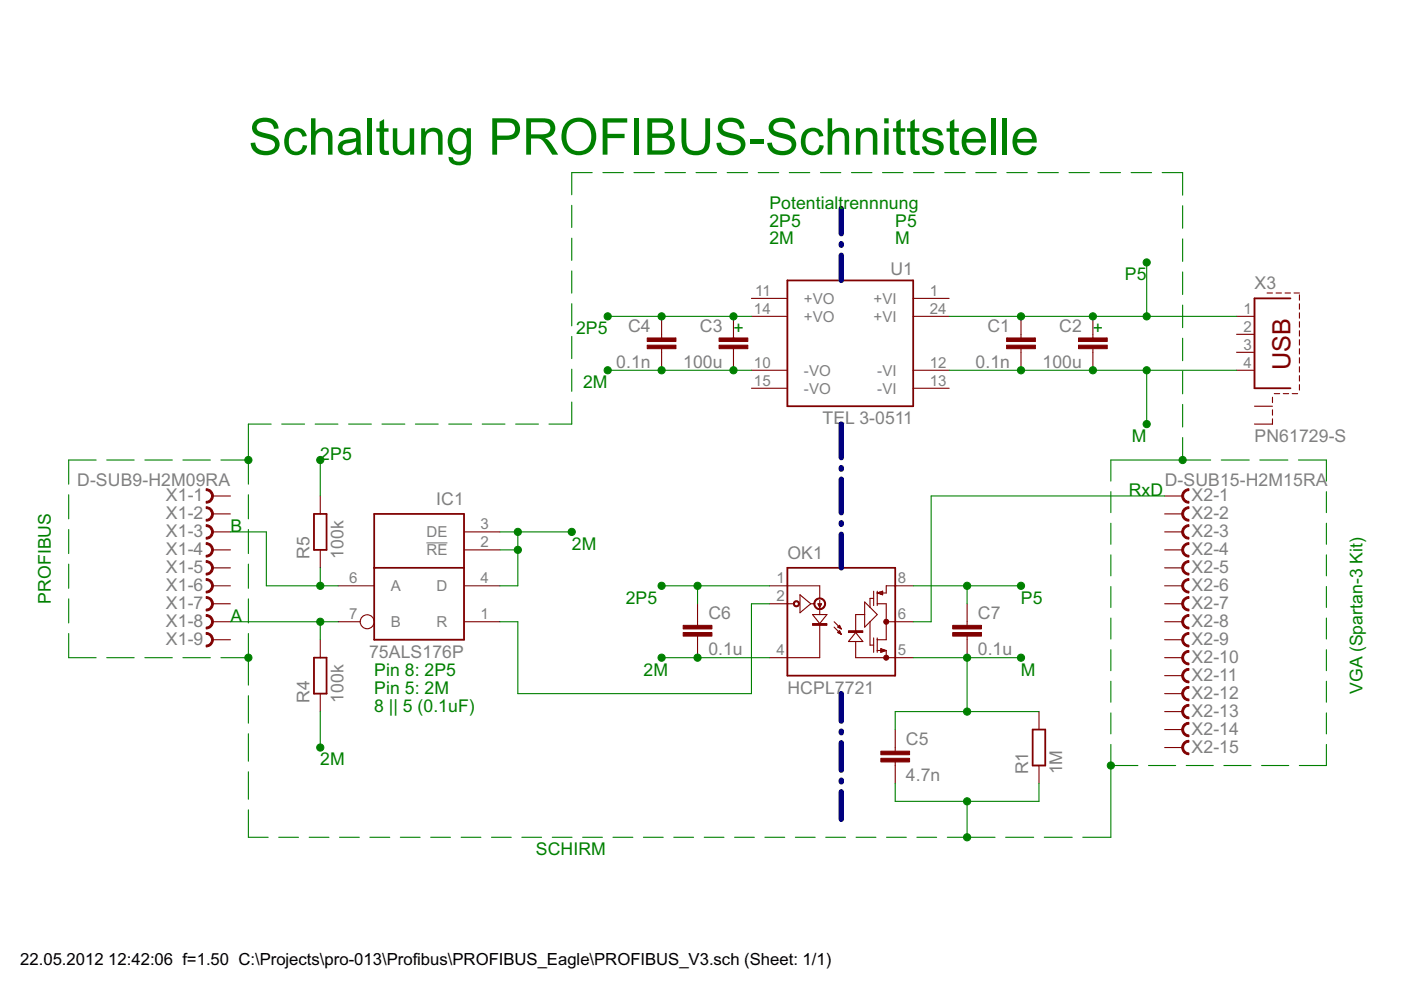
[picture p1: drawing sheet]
<svg xmlns="http://www.w3.org/2000/svg" width="297mm" height="210mm" viewBox="0 0 297 210" stroke-linecap="round" stroke-linejoin="round" font-family="sans-serif">
<path d="M90.4 115.1h4.5z" fill="#808080" stroke="#808080" stroke-width=".23"/>
<g fill="#800000" stroke="#800000" stroke-width=".23">
<path d="M45 105.2h3.9z"/>
<path d="M45 109h3.9z"/>
<path d="M45 112.8h3.9z"/>
<path d="M45 116.6h3.9z"/>
<path d="M45 120.4h3.9z"/>
<path d="M45 124.2h3.9z"/>
<path d="M45 128h3.9z"/>
<path d="M45 131.8h3.9z"/>
<path d="M45 135.6h3.9z"/>
<path d="M98.4 131.8h7.6z"/>
<path d="M98.4 124.2h7.6z"/>
<path d="M71.7 124.2h7.6z"/>
<path d="M71.7 131.8h4.6z"/>
<path d="M98.4 112.8h7.6z"/>
<path d="M98.4 116.6h7.6z"/>
<path d="M163.1 124.2h3.8z"/>
<path d="M163.1 128h3.8z"/>
<path d="M163.1 139.4h3.8z"/>
<path d="M189.8 124.2h3.8z"/>
<path d="M189.8 131.8h3.8z"/>
<path d="M189.8 139.4h3.8z"/>
<path d="M173.8 124.2v2.7z"/>
<path d="M173.8 129.2v1.1z"/>
<path d="M172.3 130.3h1.5z"/>
<path d="M172.3 130.3l1.5 1.9z"/>
<path d="M175.3 130.3l-1.5 1.9z"/>
<path d="M173.8 130.3h1.5z"/>
<path d="M173.8 132.2v7.2z"/>
<path d="M169.6 126.1v3.8z"/>
<path d="M169.6 129.9l2.3-1.9z"/>
<path d="M169.6 126.1l2.3 1.9z"/>
<path d="M173.8 127.3v1.5z"/>
<path d="M173.4 128l.4 .8z"/>
<path d="M173.4 128h.8z"/>
<path d="M174.2 128l-.4 .8z"/>
<path d="M173.7 128.5h.2z"/>
<path d="M173.6 128.3h.4z"/>
<path d="M173.5 128.1h.6z"/>
<path d="M171.9 128h.8z"/>
<path d="M181.4 136v3.4z"/>
<path d="M179.9 136h1.5z"/>
<path d="M181.4 134.1l-1.5 1.9z"/>
<path d="M181.4 134.1l1.5 1.9z"/>
<path d="M181.4 136h1.5z"/>
<path d="M181.4 130.3v3.8z"/>
<path d="M181.4 130.3h1.9z"/>
<path d="M183.3 130.3v2.7z"/>
<path d="M183.3 133l1.2-1.2z"/>
<path d="M184.5 131.8l1.5-1.5z"/>
<path d="M184.5 128.8l1.5 1.5z"/>
<path d="M183.3 127.6l1.2 1.2z"/>
<path d="M183.3 127.6v2.7z"/>
<path d="M184.5 131.8v5z"/>
<path d="M184.5 136.8h.7z"/>
<path d="M185.2 135.3v3z"/>
<path d="M186 135.3v.3z"/>
<path d="M186 135.6v2.3z"/>
<path d="M186 137.9v.4z"/>
<path d="M184.5 126.9v1.9z"/>
<path d="M184.5 126.9h.7z"/>
<path d="M185.2 125.3v3.1z"/>
<path d="M186 125.3v.4z"/>
<path d="M186 125.7v2.3z"/>
<path d="M186 128v.4z"/>
<path d="M186 137.9h1.9z"/>
<path d="M187.9 137.9v1.5z"/>
<path d="M181.4 139.4h6.5z"/>
<path d="M186 125.7h1.9z"/>
<path d="M187.9 124.2v1.5z"/>
<path d="M186 128h1.9z"/>
<path d="M187.9 128v3.8z"/>
<path d="M187.9 131.8v3.8z"/>
<path d="M186 135.6h1.9z"/>
<path d="M187.9 131.8h1.9z"/>
<path d="M186.8 137.5v.8z"/>
<path d="M186.8 138.3l1.1-.4z"/>
<path d="M186.8 137.5l1.1 .4z"/>
<path d="M186.8 138.2h.4z"/>
<path d="M186.8 138h.9z"/>
<path d="M186.8 137.8h.7z"/>
<path d="M186 125.7l1.1-.4z"/>
<path d="M187.1 125.3v.8z"/>
<path d="M186 125.7l1.1 .4z"/>
<path d="M186.7 126h.4z"/>
<path d="M186.1 125.8h1z"/>
<path d="M186.5 125.6h.6z"/>
<path d="M176.8 133l1.6 1.5z"/>
<path d="M178 133.7l.4 .8z"/>
<path d="M178 133.7l-.4 .4z"/>
<path d="M177.6 134.1l.8 .4z"/>
<path d="M177.8 134.2h.4z"/>
<path d="M177.7 134h.4z"/>
<path d="M177.9 133.8h.1z"/>
<path d="M176.8 131.8l1.6 1.5z"/>
<path d="M178 132.6l.4 .7z"/>
<path d="M178 132.6l-.4 .4z"/>
<path d="M177.6 133l.8 .3z"/>
<path d="M178.2 133.2h.1z"/>
<path d="M177.8 133.1h.4z"/>
<path d="M177.7 132.8h.4z"/>
<path d="M166.9 124.2h6.9z"/>
<path d="M166.9 128h1.6z"/>
<path d="M166.9 139.4h6.9z"/>
<path d="M187.9 139.4h1.9z"/>
<path d="M187.9 124.2h1.9z"/>
<path d="M246.9 105.2h3.8z"/>
<path d="M246.9 109h3.8z"/>
<path d="M246.9 112.8h3.8z"/>
<path d="M246.9 116.6h3.8z"/>
<path d="M246.9 120.4h3.8z"/>
<path d="M246.9 124.2h3.8z"/>
<path d="M246.9 128h3.8z"/>
<path d="M246.9 131.8h3.8z"/>
<path d="M246.9 135.6h3.8z"/>
<path d="M246.9 139.4h3.8z"/>
<path d="M246.9 143.3h3.8z"/>
<path d="M246.9 147.1h3.8z"/>
<path d="M246.9 150.9h3.8z"/>
<path d="M246.9 154.7h3.8z"/>
<path d="M246.9 158.5h3.8z"/>
<path d="M193.6 63.3h7.6z"/>
<path d="M193.6 67.1h7.6z"/>
<path d="M193.6 82.3h7.6z"/>
<path d="M193.6 78.5h7.6z"/>
<path d="M159.3 63.3h7.6z"/>
<path d="M159.3 67.1h7.6z"/>
<path d="M159.3 78.5h7.6z"/>
<path d="M159.3 82.3h7.6z"/>
<path d="M262.2 67.1h3.8z"/>
<path d="M262.2 70.9h3.8z"/>
<path d="M262.2 74.7h3.8z"/>
<path d="M262.2 78.5h3.8z"/>
<path d="M266 86.1h3.8z"/>
<path d="M266 89.9h3.8z"/>
<path d="M269.8 88.8v1.1z"/>
<path d="M269.8 86.9v1.1z"/>
<path d="M275.5 81.6v1.1z"/>
<path d="M275.5 79.7v1.1z"/>
<path d="M275.5 77.7v1.2z"/>
<path d="M275.5 75.8v1.2z"/>
<path d="M275.5 73.9v1.2z"/>
<path d="M275.5 72v1.2z"/>
<path d="M275.5 70.1v1.2z"/>
<path d="M275.5 68.2v1.2z"/>
<path d="M275.5 66.3v1.2z"/>
<path d="M275.5 64.4v1.2z"/>
<path d="M275.5 62.5v1.1z"/>
<path d="M274.4 62.1h1.1z"/>
<path d="M272.5 62.1h1.1z"/>
<path d="M270.6 62.1h1.1z"/>
<path d="M268.6 62.1h1.2z"/>
<path d="M269.8 84.2v1.2z"/>
<path d="M270.2 83.5h1.1z"/>
<path d="M272.1 83.5h1.1z"/>
<path d="M274 83.5h1.1z"/>
<path d="M216.5 67.1v3.8z"/>
<path d="M216.5 74.7v3.8z"/>
<path d="M216.5 73.9v.8z"/>
<path d="M216.5 70.9v.7z"/>
<path d="M231.7 67.1v3.8z"/>
<path d="M231.7 74.7v3.8z"/>
<path d="M231.7 73.9v.8z"/>
<path d="M231.7 70.9v.7z"/>
<path d="M155.5 67.1v3.8z"/>
<path d="M155.5 74.7v3.8z"/>
<path d="M155.5 73.9v.8z"/>
<path d="M155.5 70.9v.7z"/>
<path d="M140.3 67.1v3.8z"/>
<path d="M140.3 74.7v3.8z"/>
<path d="M140.3 73.9v.8z"/>
<path d="M140.3 70.9v.7z"/>
<path d="M189.8 154.7v3.8z"/>
<path d="M189.8 162.3v3.8z"/>
<path d="M189.8 161.5v.8z"/>
<path d="M189.8 158.5v.8z"/>
<path d="M220.3 150.9v3.8z"/>
<path d="M220.3 162.3v3.8z"/>
<path d="M67.9 135.6v3.8z"/>
<path d="M67.9 147.1v3.8z"/>
<path d="M67.9 105.2v3.8z"/>
<path d="M67.9 116.6v3.8z"/>
<path d="M147.9 128v3.8z"/>
<path d="M147.9 135.6v3.8z"/>
<path d="M147.9 134.9v.7z"/>
<path d="M147.9 131.8v.8z"/>
<path d="M205 128v3.8z"/>
<path d="M205 135.6v3.8z"/>
<path d="M205 134.9v.7z"/>
<path d="M205 131.8v.8z"/>
</g>
<g fill="#800000" stroke="#800000" stroke-width=".21">
<path d="M43.7 103.6a1.52 1.52 0 0 1 1.5 1.6 1.52 1.52 0 0 1-1.5 1.5v-.4a1.14 1.14 0 0 0 1.2-1.1 1.14 1.14 0 0 0-1.2-1.2z" fill-rule="evenodd"/>
<path d="M43.7 107.4a1.52 1.52 0 0 1 1.5 1.6 1.52 1.52 0 0 1-1.5 1.5v-.4a1.14 1.14 0 0 0 1.2-1.1 1.14 1.14 0 0 0-1.2-1.2z" fill-rule="evenodd"/>
<path d="M43.7 111.3a1.52 1.52 0 0 1 1.5 1.5 1.52 1.52 0 0 1-1.5 1.5v-.4a1.14 1.14 0 0 0 1.2-1.1 1.14 1.14 0 0 0-1.2-1.2z" fill-rule="evenodd"/>
<path d="M43.7 115.1a1.52 1.52 0 0 1 1.5 1.5 1.52 1.52 0 0 1-1.5 1.5v-.4a1.14 1.14 0 0 0 1.2-1.1 1.14 1.14 0 0 0-1.2-1.2z" fill-rule="evenodd"/>
<path d="M43.7 118.9a1.52 1.52 0 0 1 1.5 1.5 1.52 1.52 0 0 1-1.5 1.5v-.4a1.14 1.14 0 0 0 1.2-1.1 1.14 1.14 0 0 0-1.2-1.1z" fill-rule="evenodd"/>
<path d="M43.7 122.7a1.52 1.52 0 0 1 1.5 1.5 1.52 1.52 0 0 1-1.5 1.5v-.4a1.14 1.14 0 0 0 1.2-1.1 1.14 1.14 0 0 0-1.2-1.1z" fill-rule="evenodd"/>
<path d="M43.7 126.5a1.52 1.52 0 0 1 1.5 1.5 1.52 1.52 0 0 1-1.5 1.5v-.3a1.14 1.14 0 0 0 1.2-1.2 1.14 1.14 0 0 0-1.2-1.1z" fill-rule="evenodd"/>
<path d="M43.7 130.3a1.52 1.52 0 0 1 1.5 1.5 1.52 1.52 0 0 1-1.5 1.5v-.3a1.14 1.14 0 0 0 1.2-1.2 1.14 1.14 0 0 0-1.2-1.1z" fill-rule="evenodd"/>
<path d="M43.7 134.1a1.52 1.52 0 0 1 1.5 1.5 1.52 1.52 0 0 1-1.5 1.6v-.4a1.14 1.14 0 0 0 1.2-1.2 1.14 1.14 0 0 0-1.2-1.1z" fill-rule="evenodd"/>
<path d="M172.9 127.1a1.25 1.25 0 0 1 2 .3 1.25 1.25 0 0 1-.8 1.8 1.25 1.25 0 0 1-1.5-1.2h.2a1.03 1.03 0 0 1 1.4-.9 1.03 1.03 0 0 1 .3 1.7 1.03 1.03 0 0 1-1.7-.5v-.3h-.2z" fill-rule="evenodd"/>
<path d="M168.4 127.6a.66 .66 0 0 1 1 .1 .66 .66 0 0 1-.4 1 .66 .66 0 0 1-.8-.7h.2a.43 .43 0 0 1 .6-.4 .43 .43 0 0 1 .2 .7 .43 .43 0 0 1-.7-.1l-.1-.2h-.2z" fill-rule="evenodd"/>
<path d="M251 104.1l.9-.5h.2v.4a1.14 1.14 0 0 0-1.2 1.2 1.14 1.14 0 0 0 1.2 1.1v.4a1.52 1.52 0 0 1-1.4-1 1.52 1.52 0 0 1 .3-1.6z" fill-rule="evenodd"/>
<path d="M251 107.9l.9-.5h.2v.4a1.14 1.14 0 0 0-1.2 1.2 1.14 1.14 0 0 0 1.2 1.1v.4a1.52 1.52 0 0 1-1.4-.9 1.52 1.52 0 0 1 .3-1.7z" fill-rule="evenodd"/>
<path d="M251 111.7l.9-.4h.2v.3a1.14 1.14 0 0 0-1.2 1.2 1.14 1.14 0 0 0 1.2 1.1v.4a1.52 1.52 0 0 1-1.4-.9 1.52 1.52 0 0 1 .3-1.7z" fill-rule="evenodd"/>
<path d="M251 115.5l.9-.4h.2v.3a1.14 1.14 0 0 0-1.2 1.2 1.14 1.14 0 0 0 1.2 1.1v.4a1.52 1.52 0 0 1-1.4-.9 1.52 1.52 0 0 1 .3-1.7z" fill-rule="evenodd"/>
<path d="M251 119.3l.9-.4h.2v.4a1.14 1.14 0 0 0-1.2 1.1 1.14 1.14 0 0 0 1.2 1.1v.4a1.52 1.52 0 0 1-1.4-.9 1.52 1.52 0 0 1 .3-1.7z" fill-rule="evenodd"/>
<path d="M251 123.1l.9-.4h.2v.4a1.14 1.14 0 0 0-1.2 1.1 1.14 1.14 0 0 0 1.2 1.1v.4a1.52 1.52 0 0 1-1.4-.9 1.52 1.52 0 0 1 .3-1.7z" fill-rule="evenodd"/>
<path d="M251 126.9l.9-.4h.2v.4a1.14 1.14 0 0 0-1.2 1.1 1.14 1.14 0 0 0 1.2 1.2v.3a1.52 1.52 0 0 1-1.4-.9 1.52 1.52 0 0 1 .3-1.7z" fill-rule="evenodd"/>
<path d="M251 130.7l.9-.4h.2v.4a1.14 1.14 0 0 0-1.2 1.1 1.14 1.14 0 0 0 1.2 1.2v.3a1.53 1.53 0 0 1-1.4-.9 1.53 1.53 0 0 1 .3-1.7z" fill-rule="evenodd"/>
<path d="M251 134.6l.9-.5h.2v.4a1.14 1.14 0 0 0-1.2 1.1 1.14 1.14 0 0 0 1.2 1.2v.4a1.53 1.53 0 0 1-1.4-1 1.53 1.53 0 0 1 .3-1.6z" fill-rule="evenodd"/>
<path d="M251 138.4l.9-.5h.2v.4a1.14 1.14 0 0 0-1.2 1.1 1.14 1.14 0 0 0 1.2 1.2v.4a1.53 1.53 0 0 1-1.4-1 1.53 1.53 0 0 1 .3-1.6z" fill-rule="evenodd"/>
<path d="M251 142.2l.9-.5h.2v.4a1.14 1.14 0 0 0-1.2 1.2 1.14 1.14 0 0 0 1.2 1.1v.4a1.53 1.53 0 0 1-1.4-1 1.53 1.53 0 0 1 .3-1.6z" fill-rule="evenodd"/>
<path d="M251 146l.9-.5h.2v.4a1.14 1.14 0 0 0-1.2 1.2 1.14 1.14 0 0 0 1.2 1.1v.4a1.53 1.53 0 0 1-1.4-1 1.53 1.53 0 0 1 .3-1.6z" fill-rule="evenodd"/>
<path d="M251 149.8l.9-.4h.2v.3a1.14 1.14 0 0 0-1.2 1.2 1.14 1.14 0 0 0 1.2 1.1v.4a1.54 1.54 0 0 1-1.4-1 1.54 1.54 0 0 1 .3-1.6z" fill-rule="evenodd"/>
<path d="M251 153.6l.9-.4h.2v.3a1.14 1.14 0 0 0-1.2 1.2 1.14 1.14 0 0 0 1.2 1.1v.4a1.54 1.54 0 0 1-1.4-.9 1.54 1.54 0 0 1 .3-1.7z" fill-rule="evenodd"/>
<path d="M251 157.4l.9-.4h.2v.4a1.14 1.14 0 0 0-1.2 1.1 1.14 1.14 0 0 0 1.2 1.1v.4a1.54 1.54 0 0 1-1.4-.9 1.54 1.54 0 0 1 .3-1.7z" fill-rule="evenodd"/>
<circle cx="187.9" cy="131.8" r=".53"/>
<circle cx="187.9" cy="139.4" r=".53"/>
</g>
<circle cx="77.9" cy="131.8" r="1.48" fill="none" stroke="#800000" stroke-width=".23"/>
<g fill="#800000" stroke="#800000" stroke-width=".38">
<path d="M98.4 109v11.4z"/>
<path d="M98.4 120.4v15.2z"/>
<path d="M79.3 135.6h19.1z"/>
<path d="M79.3 120.4v15.2z"/>
<path d="M79.3 109v11.4z"/>
<path d="M79.3 109h19.1z"/>
<path d="M79.3 120.4h19.1z"/>
<path d="M166.9 120.4h22.9z"/>
<path d="M189.8 120.4v3.8z"/>
<path d="M189.8 124.2v7.6z"/>
<path d="M189.8 131.8v7.6z"/>
<path d="M189.8 139.4v3.9z"/>
<path d="M166.9 143.3h22.9z"/>
<path d="M166.9 139.4v3.9z"/>
<path d="M166.9 128v11.4z"/>
<path d="M166.9 124.2v3.8z"/>
<path d="M166.9 120.4v3.8z"/>
<path d="M166.9 59.5h26.7z"/>
<path d="M166.9 59.5v26.6z"/>
<path d="M166.9 86.1h26.7z"/>
<path d="M193.6 59.5v26.6z"/>
<path d="M266 63.3v19z"/>
<path d="M266 82.3h7.6z"/>
<path d="M266 63.3h7.6z"/>
<path d="M221.6 154.7v7.6z"/>
<path d="M218.9 154.7v7.6z"/>
<path d="M218.9 154.7h2.7z"/>
<path d="M218.9 162.3h2.7z"/>
<path d="M69.2 139.4v7.7z"/>
<path d="M66.6 139.4v7.7z"/>
<path d="M66.6 139.4h2.6z"/>
<path d="M66.6 147.1h2.6z"/>
<path d="M69.2 109v7.6z"/>
<path d="M66.6 109v7.6z"/>
<path d="M66.6 109h2.6z"/>
<path d="M66.6 116.6h2.6z"/>
</g>
<g fill="#800000" stroke="#800000" stroke-width=".21">
<path d="M172.3 132.2h3v.4h-3z"/>
<path d="M179.9 133.7h3v.4h-3z"/>
<path d="M213.4 71.6h6.1v.8h-6.1z"/>
<path d="M213.4 73.2h6.1v.7h-6.1z"/>
<path d="M228.7 71.6h6.1v.8h-6.1z"/>
<path d="M228.7 73.2h6.1v.7h-6.1z"/>
<path d="M152.5 71.6h6.1v.8h-6.1z"/>
<path d="M152.5 73.2h6.1v.7h-6.1z"/>
<path d="M137.2 71.6h6.1v.8h-6.1z"/>
<path d="M137.2 73.2h6.1v.7h-6.1z"/>
<path d="M186.8 159.3h6v.7h-6z"/>
<path d="M186.8 160.8h6v.7h-6z"/>
<path d="M144.8 132.6h6.1v.7h-6.1z"/>
<path d="M144.8 134.1h6.1v.8h-6.1z"/>
<path d="M202 132.6h6.1v.7h-6.1z"/>
<path d="M202 134.1h6.1v.8h-6.1z"/>
</g>
<g fill="#000080" stroke="#000080" stroke-width="1.1">
<path d="M178.4 44.2v5.4z"/>
<path d="M178.4 51.7v.3z"/>
<path d="M178.4 54.1v5.4z"/>
<path d="M178.4 89.9v7.1z"/>
<path d="M178.4 99.1v.4z"/>
<path d="M178.4 101.6v7.1z"/>
<path d="M178.4 110.8v.4z"/>
<path d="M178.4 113.3v7.1z"/>
<path d="M178.4 147.1v5.8z"/>
<path d="M178.4 155v.4z"/>
<path d="M178.4 157.5v5.8z"/>
<path d="M178.4 165.4v.4z"/>
<path d="M178.4 167.9v5.8z"/>
</g>
<g fill="#008000" stroke="#008000" stroke-width=".23">
<path d="M48.9 131.8h19z"/>
<path d="M67.9 131.8h3.8z"/>
<path d="M67.9 131.8v3.8z"/>
<path d="M48.9 112.8h7.6z"/>
<path d="M56.5 112.8v11.4z"/>
<path d="M56.5 124.2h11.4z"/>
<path d="M67.9 124.2h3.8z"/>
<path d="M67.9 120.4v3.8z"/>
<path d="M193.6 131.8h3.8z"/>
<path d="M197.4 105.2v26.6z"/>
<path d="M197.4 105.2h49.5z"/>
<path d="M155.5 78.5h3.8z"/>
<path d="M140.3 78.5h15.2z"/>
<path d="M128.8 78.5h11.5z"/>
<path d="M155.5 67.1h3.8z"/>
<path d="M140.3 67.1h15.2z"/>
<path d="M128.8 67.1h11.5z"/>
<path d="M201.2 67.1h15.3z"/>
<path d="M216.5 67.1h15.2z"/>
<path d="M231.7 67.1h11.4z"/>
<path d="M243.1 67.1h19.1z"/>
<path d="M243.1 55.6v11.5z"/>
<path d="M201.2 78.5h15.3z"/>
<path d="M216.5 78.5h15.2z"/>
<path d="M231.7 78.5h11.4z"/>
<path d="M243.1 78.5h19.1z"/>
<path d="M243.1 78.5v11.4z"/>
<path d="M147.9 139.4h15.2z"/>
<path d="M140.3 139.4h7.6z"/>
<path d="M193.6 124.2h11.4z"/>
<path d="M205 124.2h11.5z"/>
<path d="M205 124.2v3.8z"/>
<path d="M159.3 128h3.8z"/>
<path d="M159.3 128v19.1z"/>
<path d="M109.8 147.1h49.5z"/>
<path d="M109.8 131.8v15.3z"/>
<path d="M106 131.8h3.8z"/>
<path d="M189.8 150.9v3.8z"/>
<path d="M189.8 150.9h15.2z"/>
<path d="M205 150.9h15.3z"/>
<path d="M193.6 139.4h11.4z"/>
<path d="M205 139.4h11.5z"/>
<path d="M205 139.4v11.5z"/>
<path d="M67.9 97.5v7.7z"/>
<path d="M67.9 150.9v7.6z"/>
<path d="M106 124.2h3.8z"/>
<path d="M109.8 116.6v7.6z"/>
<path d="M106 116.6h3.8z"/>
<path d="M109.8 112.8v3.8z"/>
<path d="M106 112.8h3.8z"/>
<path d="M109.8 112.8h11.4z"/>
<path d="M235.5 162.3h5.8z"/>
<path d="M243.5 162.3h5.8z"/>
<path d="M251.5 162.3h5.7z"/>
<path d="M259.5 162.3h5.7z"/>
<path d="M267.5 162.3h5.7z"/>
<path d="M275.5 162.3h5.7z"/>
<path d="M281.2 157.8v4.5z"/>
<path d="M281.2 151.2v4.4z"/>
<path d="M281.2 144.4v4.5z"/>
<path d="M281.2 137.8v4.4z"/>
<path d="M281.2 131v4.5z"/>
<path d="M281.2 124.4v4.4z"/>
<path d="M281.2 117.6v4.5z"/>
<path d="M281.2 110.9v4.5z"/>
<path d="M281.2 104.2v4.5z"/>
<path d="M281.2 97.5v4.5z"/>
<path d="M275.3 97.5h5.9z"/>
<path d="M267.1 97.5h5.9z"/>
<path d="M258.9 97.5h6z"/>
<path d="M250.7 97.5h6z"/>
<path d="M235.5 97.5h15.2z"/>
<path d="M235.5 97.5v4.5z"/>
<path d="M235.5 104.2v4.5z"/>
<path d="M235.5 110.9v4.5z"/>
<path d="M235.5 117.6v4.5z"/>
<path d="M235.5 124.4v4.4z"/>
<path d="M235.5 131v4.5z"/>
<path d="M235.5 137.8v4.4z"/>
<path d="M235.5 144.4v4.5z"/>
<path d="M235.5 151.2v4.4z"/>
<path d="M235.5 157.8v4.5z"/>
<path d="M235.5 162.3v15.2z"/>
<path d="M220.3 166.1v3.8z"/>
<path d="M205 169.9h15.3z"/>
<path d="M189.8 166.1v3.8z"/>
<path d="M189.8 169.9h15.2z"/>
<path d="M205 169.9v7.6z"/>
<path d="M205 177.5h6z"/>
<path d="M213.2 177.5h6z"/>
<path d="M221.4 177.5h5.9z"/>
<path d="M229.6 177.5h5.9z"/>
<path d="M14.6 134.3v5.1z"/>
<path d="M14.6 127v5.1z"/>
<path d="M14.6 119.6v5.1z"/>
<path d="M14.6 112.3v5.1z"/>
<path d="M14.6 104.9v5.1z"/>
<path d="M14.6 97.5v5.2z"/>
<path d="M14.6 97.5h5.8z"/>
<path d="M22.6 97.5h5.8z"/>
<path d="M30.7 97.5h5.8z"/>
<path d="M38.8 97.5h5.8z"/>
<path d="M46.8 97.5h5.9z"/>
<path d="M52.7 89.9v7.6z"/>
<path d="M52.7 97.5v5.2z"/>
<path d="M52.7 104.9v5.1z"/>
<path d="M52.7 112.3v5.1z"/>
<path d="M52.7 119.6v5.1z"/>
<path d="M52.7 127v5.1z"/>
<path d="M52.7 134.3v5.1z"/>
<path d="M46.8 139.4h5.9z"/>
<path d="M38.8 139.4h5.8z"/>
<path d="M30.7 139.4h5.8z"/>
<path d="M22.6 139.4h5.8z"/>
<path d="M14.6 139.4h5.8z"/>
<path d="M52.7 139.4v5.9z"/>
<path d="M52.7 147.5v5.8z"/>
<path d="M52.7 155.6v5.8z"/>
<path d="M52.7 163.6v5.9z"/>
<path d="M52.7 171.7v5.8z"/>
<path d="M52.7 177.5h4.2z"/>
<path d="M59.1 177.5h4.2z"/>
<path d="M65.6 177.5h4.1z"/>
<path d="M72 177.5h4.2z"/>
<path d="M78.4 177.5h4.2z"/>
<path d="M84.9 177.5h4.2z"/>
<path d="M91.3 177.5h4.2z"/>
<path d="M97.8 177.5h4.2z"/>
<path d="M104.2 177.5h4.2z"/>
<path d="M110.6 177.5h4.2z"/>
<path d="M117.1 177.5h4.2z"/>
<path d="M123.5 177.5h4.2z"/>
<path d="M130 177.5h4.2z"/>
<path d="M136.4 177.5h4.2z"/>
<path d="M142.9 177.5h4.1z"/>
<path d="M149.3 177.5h4.2z"/>
<path d="M155.7 177.5h4.2z"/>
<path d="M162.2 177.5h4.2z"/>
<path d="M168.6 177.5h4.2z"/>
<path d="M175.1 177.5h4.2z"/>
<path d="M181.5 177.5h4.2z"/>
<path d="M188 177.5h4.2z"/>
<path d="M194.4 177.5h4.2z"/>
<path d="M200.9 177.5h4.1z"/>
<path d="M246.4 36.6h4.3z"/>
<path d="M239.8 36.6h4.4z"/>
<path d="M233.2 36.6h4.4z"/>
<path d="M226.7 36.6h4.3z"/>
<path d="M220 36.6h4.4z"/>
<path d="M213.5 36.6h4.3z"/>
<path d="M206.9 36.6h4.3z"/>
<path d="M200.3 36.6h4.3z"/>
<path d="M193.7 36.6h4.3z"/>
<path d="M187.1 36.6h4.4z"/>
<path d="M180.5 36.6h4.4z"/>
<path d="M173.9 36.6h4.4z"/>
<path d="M167.3 36.6h4.4z"/>
<path d="M160.8 36.6h4.3z"/>
<path d="M154.2 36.6h4.3z"/>
<path d="M147.6 36.6h4.3z"/>
<path d="M141 36.6h4.3z"/>
<path d="M134.4 36.6h4.3z"/>
<path d="M127.8 36.6h4.4z"/>
<path d="M121.2 36.6h4.4z"/>
<path d="M52.7 89.9h4.8z"/>
<path d="M59.7 89.9h4.9z"/>
<path d="M66.8 89.9h4.8z"/>
<path d="M73.9 89.9h4.8z"/>
<path d="M81 89.9h4.8z"/>
<path d="M88.1 89.9h4.8z"/>
<path d="M95.1 89.9h4.9z"/>
<path d="M102.2 89.9h4.9z"/>
<path d="M109.3 89.9h4.9z"/>
<path d="M116.4 89.9h4.8z"/>
<path d="M121.2 85.2v4.7z"/>
<path d="M121.2 78.3v4.7z"/>
<path d="M121.2 71.3v4.7z"/>
<path d="M121.2 64.4v4.7z"/>
<path d="M121.2 57.4v4.7z"/>
<path d="M121.2 50.5v4.7z"/>
<path d="M121.2 43.5v4.7z"/>
<path d="M121.2 36.6v4.7z"/>
<path d="M250.7 36.6v4.8z"/>
<path d="M250.7 43.6v4.8z"/>
<path d="M250.7 50.7v4.7z"/>
<path d="M250.7 57.7v4.7z"/>
<path d="M250.7 64.7v4.8z"/>
<path d="M250.7 71.7v4.8z"/>
<path d="M250.7 78.7v4.8z"/>
<path d="M250.7 85.7v4.8z"/>
<path d="M250.7 92.8v4.7z"/>
<path d="M147.9 124.2h15.2z"/>
<path d="M140.3 124.2h7.6z"/>
<path d="M147.9 124.2v3.8z"/>
</g>
<g fill="#008000" stroke="#008000" stroke-width=".21">
<circle cx="67.9" cy="131.8" r=".76"/>
<circle cx="67.9" cy="124.2" r=".76"/>
<circle cx="128.8" cy="78.5" r=".76"/>
<circle cx="155.5" cy="78.5" r=".76"/>
<circle cx="140.3" cy="78.5" r=".76"/>
<circle cx="128.8" cy="67.1" r=".76"/>
<circle cx="155.5" cy="67.1" r=".76"/>
<circle cx="140.3" cy="67.1" r=".76"/>
<circle cx="216.5" cy="67.1" r=".76"/>
<circle cx="243.1" cy="67.1" r=".76"/>
<circle cx="231.7" cy="67.1" r=".76"/>
<circle cx="243.1" cy="55.6" r=".76"/>
<circle cx="216.5" cy="78.5" r=".76"/>
<circle cx="243.1" cy="78.5" r=".76"/>
<circle cx="231.7" cy="78.5" r=".76"/>
<circle cx="243.1" cy="89.9" r=".76"/>
<circle cx="140.3" cy="139.4" r=".76"/>
<circle cx="147.9" cy="139.4" r=".76"/>
<circle cx="216.5" cy="124.2" r=".76"/>
<circle cx="205" cy="124.2" r=".76"/>
<circle cx="216.5" cy="139.4" r=".76"/>
<circle cx="205" cy="150.9" r=".76"/>
<circle cx="205" cy="139.4" r=".76"/>
<circle cx="67.9" cy="97.5" r=".76"/>
<circle cx="67.9" cy="158.5" r=".76"/>
<circle cx="109.8" cy="116.6" r=".76"/>
<circle cx="109.8" cy="112.8" r=".76"/>
<circle cx="121.2" cy="112.8" r=".76"/>
<circle cx="235.5" cy="162.3" r=".76"/>
<circle cx="205" cy="169.9" r=".76"/>
<circle cx="205" cy="177.5" r=".76"/>
<circle cx="52.7" cy="97.5" r=".76"/>
<circle cx="52.7" cy="139.4" r=".76"/>
<circle cx="250.7" cy="97.5" r=".76"/>
<circle cx="140.3" cy="124.2" r=".76"/>
<circle cx="147.9" cy="124.2" r=".76"/>
</g>
<text font-size="12" fill="#008000" x="52.7" y="32.8">Schaltung PROFIBUS-Schnittstelle</text>
<text font-size="6" fill="#800000" x="273.6" y="78.5" transform="rotate(-90 273.6 78.5)">USB</text>
<g font-size="4.2" fill="#008000">
<text x="163.1" y="44.2">Potentialt</text>
<text x="178.8" y="44.2">rennnung</text>
<text x="163.1" y="48">2P5</text>
<text x="163.1" y="51.8">2M</text>
<text x="189.8" y="48">P5</text>
<text x="189.8" y="51.8">M</text>
<text x="238.5" y="59.5">P5</text>
<text x="122.1" y="70.9">2P5</text>
<text x="155.5" y="70.9">+</text>
<text x="123.6" y="82.3">2M</text>
<text x="240" y="93.7">M</text>
<text x="67.9" y="97.5">2P5</text>
<text x="239.3" y="105.2">RxD</text>
<text x="48.9" y="112.8">B</text>
<text x="121.2" y="116.6">2M</text>
<text x="10.8" y="128" transform="rotate(-90 10.8 128)">PROFIBUS</text>
<text x="48.9" y="131.8">A</text>
<text x="132.7" y="128">2P5</text>
<text x="216.5" y="128">P5</text>
<text x="79.3" y="143.3">Pin 8: 2P5</text>
<text x="136.5" y="143.3">2M</text>
<text x="216.5" y="143.3">M</text>
<text x="79.3" y="147.1">Pin 5: 2M</text>
<text x="288.8" y="147.1" transform="rotate(-90 288.8 147.1)">VGA (Spartan-3 Kit)</text>
<text x="79.3" y="150.9">8 || 5 (0.1uF)</text>
<text x="67.9" y="162.3">2M</text>
<text x="113.6" y="181.3">SCHIRM</text>
</g>
<g font-size="4.2" fill="#808080">
<text x="188.8" y="58.3">U1</text>
<text x="266" y="61.4">X3</text>
<text x="133.2" y="70.3">C4</text>
<text x="148.4" y="70.3">C3</text>
<text x="209.4" y="70.3">C1</text>
<text x="224.6" y="70.3">C2 +</text>
<text x="130.7" y="77.9">0.1n</text>
<text x="144.8" y="77.9">100u</text>
<text x="206.9" y="77.9">0.1n</text>
<text x="221" y="77.9">100u</text>
<text x="174.4" y="89.9">TE</text>
<text x="179.2" y="89.9">L 3-0511</text>
<text x="266" y="93.7">PN61729-S</text>
<text x="16.4" y="103.1">D-SUB9-H2M09RA</text>
<text x="35.2" y="106.3">X1-1</text>
<text x="92.5" y="107.1">IC1</text>
<text x="246.9" y="103.1">D-SUB15-H2M15RA</text>
<text x="252.7" y="106.3">X2-1</text>
<text x="35.2" y="110.1">X1-2</text>
<text x="35.2" y="113.9">X1-3</text>
<text x="252.7" y="110.1">X2-2</text>
<text x="252.7" y="113.9">X2-3</text>
<text x="35.2" y="117.7">X1-4</text>
<text x="65.7" y="118.5" transform="rotate(-90 65.7 118.5)">R5</text>
<text x="72.9" y="118.5" transform="rotate(-90 72.9 118.5)">100k</text>
<text x="166.9" y="118.5">OK1</text>
<text x="252.7" y="117.7">X2-4</text>
<text x="35.2" y="121.5">X1-5</text>
<text x="35.2" y="125.3">X1-6</text>
<text x="252.7" y="121.5">X2-5</text>
<text x="252.7" y="125.3">X2-6</text>
<text x="35.2" y="129.2">X1-7</text>
<text x="150.2" y="131.3">C6</text>
<text x="207.3" y="131.3">C7</text>
<text x="252.7" y="129.2">X2-7</text>
<text x="35.2" y="133">X1-8</text>
<text x="35.2" y="136.8">X1-9</text>
<text x="252.7" y="133">X2-8</text>
<text x="252.7" y="136.8">X2-9</text>
<text x="78.2" y="139.4">75ALS176P</text>
<text x="150.2" y="138.9">0.1u</text>
<text x="207.3" y="138.9">0.1u</text>
<text x="252.7" y="140.6">X2-10</text>
<text x="65.7" y="149" transform="rotate(-90 65.7 149)">R4</text>
<text x="72.9" y="149" transform="rotate(-90 72.9 149)">100k</text>
<text x="166.9" y="147.1">HCPL7721</text>
<text x="252.7" y="144.4">X2-11</text>
<text x="252.7" y="148.2">X2-12</text>
<text x="252.7" y="152">X2-13</text>
<text x="252.7" y="155.8">X2-14</text>
<text x="192.1" y="157.9">C5</text>
<text x="252.7" y="159.6">X2-15</text>
<text x="192.1" y="165.5">4.7n</text>
<text x="218" y="164.2" transform="rotate(-90 218 164.2)">R1</text>
<text x="225.2" y="164.2" transform="rotate(-90 225.2 164.2)">1M</text>
</g>
<g font-size="4">
<text x="4.3" y="204.6">22.05.2012</text>
<text x="23" y="204.6">12:42:06 f=1.50 C:\Projects\pro-013\Profibus\PROFIBUS_Eagle\PROFIBUS_V3.sch (Sheet: 1/1)</text>
</g>
<g font-size="3.6" fill="#808080">
<text x="160.1" y="62.7">11</text>
<text x="170.4" y="64.4">+VO</text>
<text x="185.2" y="64.4">+VI</text>
<text x="197.1" y="62.7">1</text>
<text x="159.8" y="66.5">14</text>
<text x="170.4" y="68.2">+VO</text>
<text x="185.2" y="68.2">+VI</text>
<text x="197.1" y="66.5">24</text>
<text x="263.7" y="66.5">1</text>
<text x="263.7" y="70.3">2</text>
<text x="159.8" y="78">10</text>
<text x="197.1" y="78">12</text>
<text x="263.7" y="74.2">3</text>
<text x="263.7" y="78">4</text>
<text x="159.8" y="81.8">15</text>
<text x="170.4" y="79.6">-VO</text>
<text x="170.4" y="83.5">-VO</text>
<text x="186" y="83.5">-VI</text>
<text x="186" y="79.6">-VI</text>
<text x="197.1" y="81.8">13</text>
<text x="90.4" y="113.9">DE</text>
<text x="101.9" y="112.2">3</text>
<text x="90.4" y="117.7">RE</text>
<text x="101.9" y="116.1">2</text>
<text x="74" y="123.7">6</text>
<text x="82.8" y="125.3">A</text>
<text x="92.5" y="125.3">D</text>
<text x="101.9" y="123.7">4</text>
<text x="164.6" y="123.7">1</text>
<text x="190.3" y="123.7">8</text>
<text x="74" y="131.3">7</text>
<text x="101.9" y="131.3">1</text>
<text x="164.6" y="127.5">2</text>
<text x="190.3" y="131.3">6</text>
<text x="82.8" y="133">B</text>
<text x="92.5" y="133">R</text>
<text x="164.6" y="138.9">4</text>
<text x="190.3" y="138.9">5</text>
</g>
</svg>
